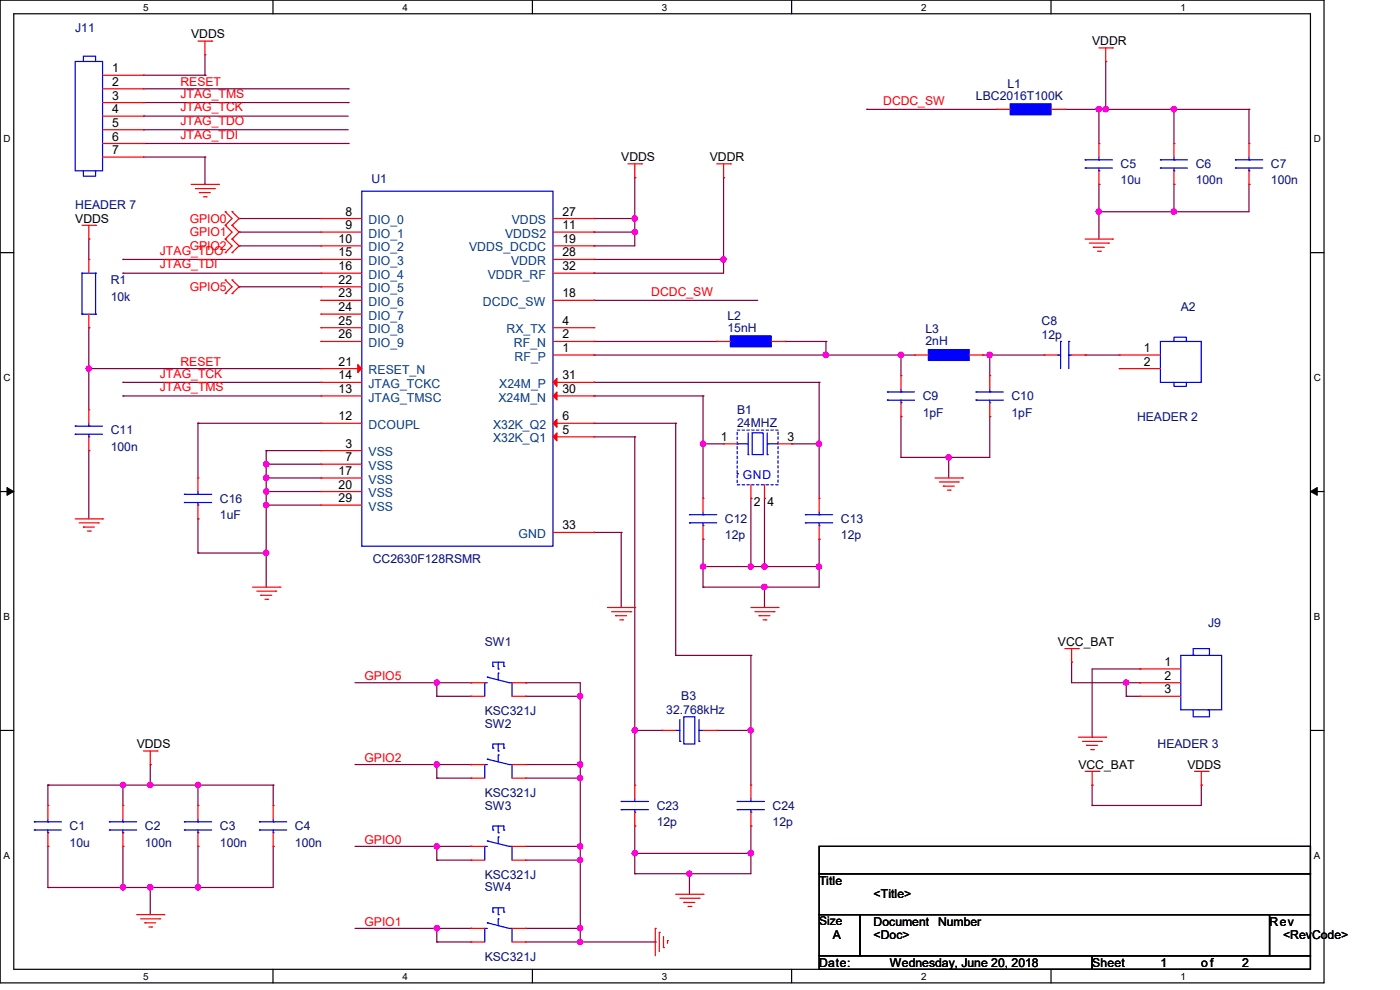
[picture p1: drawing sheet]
<svg xmlns="http://www.w3.org/2000/svg" width="297mm" height="210mm" viewBox="0 0 297 210" stroke-linecap="round" stroke-linejoin="round" font-family="sans-serif">
<path d="M0 0h280.9v208.5h-280.9zM2.9 2.9h275.1v202.7h-275.1z" fill="none" stroke="#000" stroke-width=".25"/>
<g fill="#fff">
<path d="M30.4 .3h1.1v2.4h-1.1z"/>
<path d="M30.4 205.9h1.1v2.3h-1.1z"/>
</g>
<path d="M57.9 0v2.9M57.9 205.6v2.9" fill="none" stroke="#000" stroke-width=".25"/>
<g fill="#fff">
<path d="M85.4 .3h1.1v2.4h-1.1z"/>
<path d="M85.4 205.9h1.1v2.3h-1.1z"/>
</g>
<path d="M112.9 0v2.9M112.9 205.6v2.9" fill="none" stroke="#000" stroke-width=".25"/>
<g fill="#fff">
<path d="M140.4 .3h1.2v2.4h-1.2z"/>
<path d="M140.4 205.9h1.2v2.3h-1.2z"/>
</g>
<path d="M167.9 0v2.9M167.9 205.6v2.9" fill="none" stroke="#000" stroke-width=".25"/>
<g fill="#fff">
<path d="M195.4 .3h1.2v2.4h-1.2z"/>
<path d="M195.4 205.9h1.2v2.3h-1.2z"/>
</g>
<path d="M223 0v2.9M223 205.6v2.9" fill="none" stroke="#000" stroke-width=".25"/>
<g fill="#fff">
<path d="M250.4 .3h1.2v2.4h-1.2z"/>
<path d="M250.4 205.9h1.2v2.3h-1.2z"/>
<path d="M.8 28.2h1.4v2.4h-1.4z"/>
<path d="M278.7 28.2h1.5v2.4h-1.5z"/>
<path d="M.8 78.9h1.4v2.3h-1.4z"/>
<path d="M278.7 78.9h1.5v2.3h-1.5z"/>
</g>
<path d="M0 53.6h2.9M278 53.6h2.9" fill="none" stroke="#000" stroke-width=".25"/>
<g fill="#fff">
<path d="M.8 129.6h1.3v2.3h-1.3z"/>
<path d="M278.7 129.6h1.4v2.3h-1.4z"/>
</g>
<path d="M0 104.3h2.9M278 104.3h2.9" fill="none" stroke="#000" stroke-width=".25"/>
<path d="M1.5 103.4l1.4 .9-1.4 .8zM278 104.3l1.4-.9v1.7z" fill="#000" stroke="#000" stroke-width=".21"/>
<g fill="#fff">
<path d="M.8 180.3h1.3v2.3h-1.3z"/>
<path d="M278.7 180.3h1.4v2.3h-1.4z"/>
</g>
<path d="M0 154.9h2.9M278 154.9h2.9M173.8 179.5h104.2v5.8h-104.2zM173.8 185.3h104.2v8.7h-104.2zM173.8 194h8.7v8.7h-8.7zM182.5 194h86.8v8.7h-86.8zM269.3 194h8.7v8.7h-8.7zM173.8 202.7h57.9v2.9h-57.9zM231.7 202.7h46.3v2.9h-46.3z" fill="none" stroke="#000" stroke-width=".25"/>
<g fill="none" stroke="#800040" stroke-width=".25">
<path d="M30.4 18.8h43.5M30.4 16h13.1M43.5 16h.1M43.5 11.6v4.4M73.9 18.8h.1M234.6 13h.1M234.6 13v10.2M30.4 24.6h.1M30.4 27.5h.1M30.4 21.8h43.5M30.4 24.6h43.5M30.4 30.4h43.5"/>
<path d="M30.4 27.5h43.5M30.4 33.3h13.1M43.5 33.3h.1M43.5 39.1h.1M43.5 33.3v5.8M73.9 21.8h.1M73.9 30.4h.1M134.7 37.7h.1M134.7 37.7v14.5h-8.7M153.5 37.7h.1M153.5 37.7v20.3h-27.5M183.9 23.2h.1"/>
<path d="M183.9 23.2h27.5M225.9 23.2h39.1M233.1 23.2h.1M233.1 39.1h.1M233.1 23.2v7.2M233.1 39.1v11.6M234.6 23.2h.1M249 23.2h.1M249 39.1h.1M249 23.2v7.2M249 39.1v5.8M265 23.2h.1"/>
<path d="M265 39.1h.1M265 39.1v5.8h-31.9M265 23.2v7.2M18.8 50.7h.1M18.8 50.7v4.3M26.1 55h.1M26.1 58h.1M26.1 55h42M26.1 58h42M50.7 46.4h.1M50.7 49.2h.1M50.7 52.2h.1"/>
<path d="M50.7 52.2h17.4M50.7 46.4h17.4M50.7 49.2h17.4M126 55h.1M126 58h.1M126 52.2h.1M126 46.4h.1M126 49.2h.1M126 55h27.5M126 46.4h8.7M126 49.2h8.7M134.7 46.4h.1"/>
<path d="M134.7 49.2h.1M153.5 55h.1M233.1 44.9h.1M249 44.9h.1M18.8 78.2h.1M18.8 69.5h.1M18.8 78.2h49.3M18.8 69.5v17.4M50.7 60.8h.1M50.7 60.8h17.4M126 63.7h.1M126 75.3h.1"/>
<path d="M126 72.4h.1M126 63.7h34.7M126 75.3h68M126 72.4h26.1M166.5 72.4h.1M166.5 72.4h8.7M175.2 72.4h.1M175.2 75.3h.1M175.2 72.4v2.9M191.1 75.3h.1M191.1 75.3v4.4M208.5 75.3h.1"/>
<path d="M208.5 75.3h13M210 75.3h.1M210 75.3v4.4M230.2 75.3h.1M230.2 75.3h7.2M18.8 95.6h.1M18.8 95.6v14.5M26.1 81.1h.1M26.1 84h.1M26.1 84h42M26.1 81.1h42M42 89.8h.1"/>
<path d="M42 89.8v11.6M42 89.8h26.1M56.5 95.6h.1M56.5 98.5h.1M56.5 95.6v28.9M56.5 95.6h11.6M56.5 98.5h11.6M126 84h.1M126 81.1h.1M126 84h23.1M126 81.1h47.8M126 89.8h17.3"/>
<path d="M126 92.7h8.7M134.7 92.7h.1M134.7 92.7v73.8M143.3 89.8h.1M143.3 89.8v49.2M149.1 84h.1M149.1 94.1h.1M149.1 84v21.7M149.1 94.1h4.4M168 94.1h.1M168 94.1h5.8M173.8 81.1h.1"/>
<path d="M173.8 94.1h.1M173.8 81.1v24.6M191.1 97h.1M191.1 88.3h.1M191.1 88.3v8.7M201.3 97h.1M201.3 97v4.4M210 88.3h.1M210 88.3v8.7h-18.9M42 110.1h.1M42 117.3h.1M42 110.1v7.2"/>
<path d="M42 117.3h14.5M56.5 101.4h.1M56.5 104.3h.1M56.5 107.1h.1M56.5 117.3h.1M56.5 101.4h11.6M56.5 104.3h11.6M56.5 107.1h11.6M126 112.9h.1M126 112.9h5.8M131.8 112.9h.1M131.8 112.9v16"/>
<path d="M149.1 114.4h.1M149.1 114.4v10.1M159.3 105.7h.1M159.3 105.7v14.5M162.2 105.7h.1M162.2 105.7v14.5M173.8 114.4h.1M173.8 114.4v10.1h-24.7M143.3 139h.1M143.3 139h16M149.1 124.5h.1M149.1 120.2h.1"/>
<path d="M149.1 120.2h24.7M159.3 120.2h.1M159.3 139h.1M159.3 139v27.5M162.2 124.5h.1M162.2 120.2h.1M162.2 124.5v4.4M173.8 120.2h.1M75.3 144.8h24.6M92.7 144.8h.1M92.7 147.7h.1M92.7 147.7h7.2"/>
<path d="M92.7 144.8v2.9M99.9 144.8h.1M111.5 144.8h.1M111.5 144.8h11.6v55M111.5 147.7h11.6M123.1 147.7h.1M134.7 154.9h.1M134.7 154.9h5.8M140.5 154.9h.1M152.1 154.9h7.2M159.3 154.9h.1M227.3 140.5h.1"/>
<path d="M227.3 140.5v4.3h14.5M231.7 156.4h.1M238.9 144.8h.1M238.9 147.7h.1M238.9 147.7h2.9M238.9 144.8v2.9M241.8 144.8h.1M241.8 141.9h.1M241.8 141.9h-10.1v14.5M10.2 166.5h.1M10.2 179.5h.1M10.2 166.5v4.4"/>
<path d="M10.2 179.5v8.8M10.2 166.5h47.8M26.1 166.5h.1M26.1 179.5h.1M26.1 166.5v4.4M26.1 179.5v8.8M31.9 166.5h.1M31.9 162.2h.1M31.9 162.2v4.3M42 166.5h.1M42 179.5h.1M42 166.5v4.4"/>
<path d="M42 179.5v8.8M58 166.5h.1M58 179.5h.1M58 166.5v4.4M58 179.5v8.8h-47.8M75.3 162.2h24.6M75.3 179.5h24.6M92.7 162.2h.1M92.7 165.1h.1M92.7 179.5h.1M92.7 165.1h7.2M92.7 162.2v2.9"/>
<path d="M92.7 179.5v3M99.9 162.2h.1M99.9 179.5h.1M111.5 162.2h11.6M111.5 165.1h11.6M111.5 179.5h11.6M123.1 162.2h.1M123.1 165.1h.1M123.1 179.5h.1M134.7 175.2h.1M134.7 175.2v10.1M159.3 175.2h.1"/>
<path d="M159.3 175.2v10.1h-24.6M231.7 166.5h.1M231.7 170.9h.1M231.7 166.5v4.4M254.8 166.5h.1M254.8 166.5v4.4h-23.1M10.2 188.3h.1M26.1 188.3h.1M31.9 188.3h.1M31.9 188.3v5.7M42 188.3h.1M75.3 196.9h24.6"/>
<path d="M92.7 182.5h.1M92.7 196.9h.1M92.7 199.8h.1M92.7 199.8h7.2M92.7 182.5h7.2M92.7 196.9v2.9M99.9 196.9h.1M111.5 199.8h27.5M111.5 182.5h11.6M111.5 196.9h11.6M123.1 199.8h.1M123.1 182.5h.1"/>
<path d="M123.1 196.9h.1M134.7 185.3h.1M134.7 181h.1M134.7 181h24.6M139 199.8h.1M146.3 185.3h.1M146.3 185.3v4.4M159.3 181h.1"/>
</g>
<g fill="#f0f" stroke="#f0f" stroke-width=".25">
<circle cx="149.1" cy="94.1" r=".55"/>
<circle cx="173.7" cy="94.1" r=".55"/>
<circle cx="162.2" cy="124.5" r=".56"/>
<circle cx="173.7" cy="120.2" r=".55"/>
<circle cx="159.3" cy="120.2" r=".55"/>
<circle cx="149.1" cy="120.2" r=".55"/>
<circle cx="162.2" cy="120.2" r=".56"/>
<circle cx="56.5" cy="101.3" r=".55"/>
<circle cx="56.5" cy="98.5" r=".55"/>
<circle cx="56.5" cy="107.1" r=".55"/>
<circle cx="56.5" cy="104.2" r=".56"/>
<circle cx="18.8" cy="78.2" r=".55"/>
<circle cx="209.9" cy="75.3" r=".56"/>
<circle cx="175.2" cy="75.3" r=".56"/>
<circle cx="201.2" cy="97" r=".56"/>
<circle cx="191.1" cy="75.3" r=".57"/>
<circle cx="233.1" cy="23.2" r=".55"/>
<circle cx="234.6" cy="23.2" r=".56"/>
<circle cx="249" cy="23.2" r=".56"/>
<circle cx="249" cy="44.9" r=".56"/>
<circle cx="233.1" cy="44.9" r=".55"/>
<circle cx="153.5" cy="55" r=".55"/>
<circle cx="134.7" cy="46.3" r=".56"/>
<circle cx="134.7" cy="49.2" r=".55"/>
<circle cx="26.1" cy="166.5" r=".55"/>
<circle cx="42" cy="166.5" r=".55"/>
<circle cx="31.9" cy="166.5" r=".56"/>
<circle cx="26.1" cy="188.2" r=".55"/>
<circle cx="42" cy="188.2" r=".55"/>
<circle cx="31.9" cy="188.2" r=".56"/>
<circle cx="56.5" cy="117.3" r=".55"/>
<circle cx="123.1" cy="147.7" r=".56"/>
<circle cx="123.1" cy="162.2" r=".56"/>
<circle cx="123.1" cy="165.1" r=".55"/>
<circle cx="123.1" cy="179.5" r=".55"/>
<circle cx="123.1" cy="182.4" r=".55"/>
<circle cx="123.1" cy="196.9" r=".55"/>
<circle cx="123.1" cy="199.8" r=".55"/>
<circle cx="92.7" cy="144.8" r=".55"/>
<circle cx="92.7" cy="162.2" r=".56"/>
<circle cx="92.7" cy="179.5" r=".55"/>
<circle cx="92.7" cy="196.9" r=".55"/>
<circle cx="238.9" cy="144.8" r=".55"/>
<circle cx="134.7" cy="154.9" r=".56"/>
<circle cx="159.2" cy="154.9" r=".56"/>
<circle cx="146.2" cy="185.3" r=".55"/>
<circle cx="134.7" cy="181" r=".55"/>
<circle cx="159.3" cy="181" r=".55"/>
</g>
<g fill="none" stroke="#f00" stroke-width=".25">
<path d="M21.8 16h8.6M21.8 18.8h8.6M30.4 16h.1M30.4 18.8h.1M42 8.7h2.9M43.5 11.6h.1M43.5 8.7v2.9M44.9 8.7h.1M233.1 10.2h2.9M234.6 13h.1M234.6 10.2v2.8M236 10.2h.1"/>
<path d="M21.8 21.8h8.6M21.8 24.6h8.6M21.8 27.5h8.6M21.8 30.4h8.6M21.8 33.3h8.6M30.4 21.8h.1M30.4 24.6h.1M30.4 27.5h.1M30.4 30.4h.1M30.4 33.3h.1M40.6 39.1h5.8M46.4 39.1h.1"/>
<path d="M133.2 34.8h2.9M134.7 37.7h.1M134.7 34.8v2.9M136.1 34.8h.1M152.1 34.8h2.8M153.5 37.7h.1M153.5 34.8v2.9M154.9 34.8h.1M211.4 23.2h.1M211.4 23.2h2.9M223 23.2h2.9M225.9 23.2h.1"/>
<path d="M233.1 39.1h.1M233.1 30.4h.1M233.1 30.4v2.9M233.1 36.2v2.9M249 39.1h.1M249 30.4h.1M249 30.4v2.9M249 36.2v2.9M265 39.1h.1M265 30.4h.1M265 30.4v2.9M265 36.2v2.9"/>
<path d="M17.4 47.8h2.9M18.8 50.7h.1M18.8 55h.1M18.8 47.8v2.9M18.8 55v3M20.3 47.8h.1M41.4 40h4.1M42.3 40.9h.1M42.3 40.9h2.3M43.2 41.7h.5M43.7 41.7h.1M45.5 40h.1"/>
<path d="M47.8 47.8h.1M47.8 44.9h.1M47.8 50.7h.1M47.8 53.6h.1M47.8 59.4h.1M47.8 44.9l1.4 1.5-1.4 1.4M47.8 47.8l1.4 1.4-1.4 1.5M47.8 50.7l1.4 1.5-1.4 1.4M47.8 59.4l1.4 1.4-1.4 1.5M49.2 44.9h.1M49.2 47.8h.1M49.2 50.7h.1"/>
<path d="M49.2 53.6h.1M49.2 59.4h.1M49.2 44.9l1.5 1.5-1.5 1.4M49.2 47.8l1.5 1.4-1.5 1.5M49.2 50.7l1.5 1.5-1.5 1.4M49.2 59.4l1.5 1.4-1.5 1.5M68.1 46.4h.1M68.1 49.2h.1M68.1 52.2h.1M68.1 55h.1M68.1 58h.1M68.1 46.4h8.7"/>
<path d="M68.1 49.2h8.7M68.1 52.2h8.7M68.1 55h8.7M68.1 58h8.7M117.3 46.4h8.7M117.3 49.2h8.7M117.3 52.2h8.7M117.3 55h8.7M117.3 58h8.7M126 49.2h.1M126 52.2h.1M126 46.4h.1"/>
<path d="M126 55h.1M126 58h.1M230.2 50.7h5.8M231.1 51.6h4.1M231.9 52.5h.1M231.9 52.5h2.4M232.8 53.3h.6M233.4 53.3h.1M235.2 51.6h.1M236 50.7h.1M18.8 69.5h.1M18.8 66.6v2.9"/>
<path d="M47.8 62.3h.1M49.2 62.3h.1M68.1 78.2h.1M68.1 60.8h.1M68.1 63.7h.1M68.1 66.6h.1M68.1 69.5h.1M68.1 72.4h.1M68.1 78.2h8.7M68.1 72.4h8.7M68.1 69.5h8.7M68.1 63.7h8.7"/>
<path d="M68.1 60.8h8.7M68.1 66.6h8.7M117.3 75.3h8.7M117.3 72.4h8.7M117.3 69.5h8.7M117.3 63.7h8.7M126 75.3h.1M126 72.4h.1M126 69.5h.1M126 63.7h.1M152.1 72.4h.1M152.1 72.4h2.8"/>
<path d="M163.6 72.4h2.9M166.5 72.4h.1M191.1 79.7h.1M191.1 79.7v2.8M194 75.3h.1M194 75.3h2.9M205.6 75.3h2.9M208.5 75.3h.1M210 79.7h.1M210 79.7v2.8M221.5 75.3h.1M221.5 75.3h3"/>
<path d="M227.3 75.3h2.9M230.2 75.3h.1M237.4 75.3h.1M237.4 78.2h.1M237.4 75.3h8.8M237.4 78.2h8.8M18.8 95.6h.1M18.8 86.9h.1M18.8 86.9v2.9M18.8 92.7v2.9M68.1 95.6h.1M68.1 98.5h.1"/>
<path d="M68.1 89.8h.1M68.1 84h.1M68.1 81.1h.1M68.1 95.6h8.7M68.1 89.8h8.7M68.1 98.5h8.7M68.1 84h8.7M68.1 81.1h8.7M117.3 92.7h8.7M117.3 89.8h8.7M117.3 84h8.7M117.3 81.1h8.7"/>
<path d="M126 92.7h.1M126 89.8h.1M126 84h.1M126 81.1h.1M153.5 94.1h.1M153.5 94.1h2.9M165.1 94.1h2.9M168 94.1h.1M191.1 88.3h.1M191.1 85.4v2.9M210 88.3h.1M210 85.4v2.9"/>
<path d="M16 110.1h5.8M16.8 110.9h4.1M17.7 111.8h.1M17.7 111.8h2.3M18.5 112.6h.6M19.1 112.6h.1M20.9 110.9h.1M21.8 110.1h.1M42 110.1h.1M42 101.4h.1M42 101.4v2.9M42 107.1v3"/>
<path d="M68.1 101.4h.1M68.1 104.3h.1M68.1 107.1h.1M68.1 101.4h8.7M68.1 104.3h8.7M68.1 107.1h8.7M117.3 112.9h8.7M126 112.9h.1M149.1 114.4h.1M149.1 105.7h.1M149.1 105.7v2.9M149.1 111.5v2.9"/>
<path d="M159.3 105.7h.1M159.3 102.8v2.9M162.2 105.7h.1M162.2 102.8v2.9M173.8 114.4h.1M173.8 105.7h.1M173.8 105.7v2.9M173.8 111.5v2.9M198.4 101.4h5.8M199.3 102.2h4M200.1 103.1h.1M200.1 103.1h2.3"/>
<path d="M201 104h.5M201.5 104h.1M203.3 102.2h.1M204.2 101.4h.1M53.6 124.5h5.8M54.5 125.4h4M55.3 126.3h.1M55.3 126.3h2.4M56.2 127.1h.6M56.8 127.1h.1M58.5 125.4h.1M59.4 124.5h.1"/>
<path d="M128.9 128.9h5.8M129.8 129.8h4M130.6 130.6h.1M130.6 130.6h2.3M131.5 131.5h.6M132.1 131.5h.1M133.8 129.8h.1M134.7 128.9h.1M159.3 128.9h5.8M160.1 129.8h4.1M161 130.6h.1M161 130.6h2.3"/>
<path d="M161.9 131.5h.6M162.5 131.5h.1M164.2 129.8h.1M165.1 128.9h.1M225.9 137.6h2.9M227.3 137.6v2.9M228.8 137.6h.1M30.4 159.3h2.9M31.9 159.3v2.9M33.3 159.3h.1M99.9 147.7h.1M99.9 144.8h.1"/>
<path d="M99.9 144.8h2.9M99.9 147.7h2.9M108.6 144.8h2.9M108.6 147.7h2.9M111.5 147.7h.1M111.5 144.8h.1M140.5 154.9h.1M140.5 154.9h2.8M149.1 154.9h3M152.1 154.9h.1M227.3 140.5h.1M228.8 156.4h5.8"/>
<path d="M229.7 157.3h4M230.5 158.1h.1M230.5 158.1h2.3M231.4 159h.5M231.9 159h.1M233.7 157.3h.1M234.6 156.4h.1M241.8 141.9h.1M241.8 144.8h.1M241.8 147.7h.1M241.8 141.9h8.7M241.8 144.8h8.7"/>
<path d="M241.8 147.7h8.7M10.2 179.5h.1M10.2 170.9h.1M10.2 170.9v2.9M10.2 176.7v2.8M26.1 179.5h.1M26.1 170.9h.1M26.1 170.9v2.9M26.1 176.7v2.8M31.9 162.2h.1M42 179.5h.1M42 170.9h.1"/>
<path d="M42 170.9v2.9M42 176.7v2.8M58 179.5h.1M58 170.9h.1M58 170.9v2.9M58 176.7v2.8M99.9 179.5h.1M99.9 165.1h.1M99.9 162.2h.1M99.9 179.5h2.9M99.9 165.1h2.9M99.9 162.2h2.9"/>
<path d="M108.6 179.5h2.9M108.6 165.1h2.9M108.6 162.2h2.9M111.5 179.5h.1M111.5 165.1h.1M111.5 162.2h.1M134.7 175.2h.1M134.7 166.5h.1M134.7 166.5v2.9M134.7 172.3v2.9M159.3 175.2h.1M159.3 166.5h.1"/>
<path d="M159.3 166.5v2.9M159.3 172.3v2.9M230.2 163.6h2.9M231.7 166.5h.1M231.7 163.6v2.9M233.1 163.6h.1M253.4 163.6h2.9M254.8 166.5h.1M254.8 163.6v2.9M256.3 163.6h.1M29 194h5.8M29.8 194.9h4.1"/>
<path d="M30.7 195.7h.1M30.7 195.7h2.3M31.6 196.6h.6M32.2 196.6h.1M33.9 194.9h.1M34.8 194h.1M99.9 182.5h.1M99.9 199.8h.1M99.9 196.9h.1M99.9 182.5h2.9M99.9 199.8h2.9M99.9 196.9h2.9"/>
<path d="M108.6 182.5h2.9M108.6 199.8h2.9M108.6 196.9h2.9M111.5 182.5h.1M111.5 199.8h.1M111.5 196.9h.1M139 196.9h.1M139 196.9v5.8M139.9 197.8h.1M139.9 197.8v4M140.8 198.7v2.3M141.6 199.5h.1"/>
<path d="M141.6 199.5v.6M143.3 189.7h5.8M144.2 190.5h4.1M145.1 191.4h.1M145.1 191.4h2.3M146 192.3h.6M146.6 192.3h.1M148.3 190.5h.1M149.1 189.7h.1M140.8 201h.1"/>
</g>
<g fill="none" stroke="#00f" stroke-width=".25">
<path d="M16 13h5.8v23.2h-5.8zM17.7 13v-1.1h2.6v1.1M17.7 36.2v1.2h2.6v-1.2M230.2 35.6h.1M230.2 33.9h.1M230.2 35.6h5.8M230.2 33.9h5.8M233.1 33.9h.1M233.1 36.2h.1M233.1 33.3v.6M233.1 35.6v.6M246.2 35.6h.1"/>
<path d="M246.2 33.9h.1M246.2 35.6h5.7M246.2 33.9h5.7M249 33.9h.1M249 36.2h.1M249 33.3v.6M249 35.6v.6M262.1 35.6h.1M262.1 33.9h.1M262.1 35.6h5.8M262.1 33.9h5.8M265 33.9h.1"/>
<path d="M265 36.2h.1M265 33.3v.6M265 35.6v.6M17.4 58h.1M17.4 58h2.9M17.4 58v8.6M20.3 58h.1M20.3 58v8.6M76.8 40.6h40.5v75.3h-40.5zM17.4 66.6h.1M17.4 66.6h2.9M20.3 66.6h.1"/>
<path d="M224.5 75.3h.1M224.5 75.3h.5M225 72.4h.1M225 72.4v5.8M226.7 72.4h.1M226.7 75.3h.1M226.7 72.4v5.8M226.7 75.3h.6M246.2 72.4h8.6v8.7h-8.6zM249 72.4v-.9h2.7v.9M16 92.1h.1M16 90.4h.1"/>
<path d="M16 92.1h5.8M16 90.4h5.8M18.8 90.4h.1M18.8 92.7h.1M18.8 89.8v.6M18.8 92.1v.6M156.4 94.1h.1M156.4 94.1h2.3M158.7 96.4h.1M158.7 91.8v4.6M159.6 91.8h2.3v4.6h-2.3zM162.8 96.4h.1"/>
<path d="M162.8 94.1h.1M162.8 91.8v4.6M162.8 94.1h2.3M188.3 84.9h.1M188.3 83.1h.1M188.3 84.9h5.7M188.3 83.1h5.7M191.1 83.1h.1M191.1 85.4h.1M191.1 82.5v.6M191.1 84.9v.5M207.1 84.9h.1"/>
<path d="M207.1 83.1h.1M207.1 84.9h5.8M207.1 83.1h5.8M210 83.1h.1M210 85.4h.1M210 82.5v.6M210 84.9v.5M249 81.1v.9h2.7v-.9M39.1 106.6h.1M39.1 104.9h.1M39.1 106.6h5.8M39.1 104.9h5.8"/>
<path d="M42 104.9h.1M42 107.1h.1M42 104.3v.6M42 106.6v.5M146.3 110.9h.1M146.3 109.2h.1M146.3 110.9h5.8M146.3 109.2h5.8M149.1 109.2h.1M149.1 111.5h.1M149.1 108.6v.6M149.1 110.9v.6"/>
<path d="M156.4 100.5h.1M170.9 110.9h.1M170.9 109.2h.1M170.9 110.9h5.8M170.9 109.2h5.8M173.8 109.2h.1M173.8 111.5h.1M173.8 108.6v.6M173.8 110.9v.6M250.5 139h8.7v11.6h-8.7zM253.4 139h-.3v-1.4h3.5v1.4M103.4 143.6l4.6 1.2h.6v2.9"/>
<path d="M103.4 144.8h-.6v2.9M103.4 143.6h.1M104.6 141.4v-.9h2.3v.9M104.6 141.4h.1M104.6 158.7v-.9h2.3v.9M104.6 158.7h.1M105.7 142.8h.1M105.7 141.9h.1M105.7 159.3h.1M105.7 140.5v1.4M105.7 142.8v1.4M105.7 157.8v1.5"/>
<path d="M106.9 141.4h.1M106.9 158.7h.1M143.3 154.9h.1M143.3 154.9h.9M144.2 157.3h.1M144.2 152.6v4.7M145.1 152.1h2.3v5.7h-2.3zM148.3 157.3h.1M148.3 154.9h.1M148.3 152.6v4.7M148.3 154.9h.8M253.1 150.6v1.5h3.5v-1.5h-.3"/>
<path d="M7.3 176.1h.1M7.3 174.3h.1M7.3 176.1h5.7M7.3 174.3h5.7M10.2 174.3h.1M10.2 176.7h.1M10.2 173.8v.5M10.2 176.1v.6M23.2 176.1h.1M23.2 174.3h.1M23.2 176.1h5.8M23.2 174.3h5.8"/>
<path d="M26.1 174.3h.1M26.1 176.7h.1M26.1 173.8v.5M26.1 176.1v.6M39.1 176.1h.1M39.1 174.3h.1M39.1 176.1h5.8M39.1 174.3h5.8M42 174.3h.1M42 176.7h.1M42 173.8v.5M42 176.1v.6"/>
<path d="M55 176.1h.1M55 174.3h.1M55 176.1h5.8M55 174.3h5.8M58 174.3h.1M58 176.7h.1M58 173.8v.5M58 176.1v.6M103.4 178.4l4.6 1.1h.6v3M103.4 179.5h-.6v3M103.4 178.4h.1M103.4 161l4.6 1.2h.6v2.9"/>
<path d="M103.4 162.2h-.6v2.9M103.4 161h.1M104.6 176.1v-.9h2.3v.9M104.6 176.1h.1M105.7 177.5h.1M105.7 176.7h.1M105.7 160.1h.1M105.7 160.1v1.5M105.7 175.2v1.5M105.7 177.5v1.5M106.9 176.1h.1M131.8 171.7h.1"/>
<path d="M131.8 170h.1M131.8 171.7h5.8M131.8 170h5.8M134.7 170h.1M134.7 172.3h.1M134.7 169.4v.6M134.7 171.7v.6M156.4 171.7h.1M156.4 170h.1M156.4 171.7h5.8M156.4 170h5.8M159.3 170h.1"/>
<path d="M159.3 172.3h.1M159.3 169.4v.6M159.3 171.7v.6M103.4 195.7l4.6 1.2h.6v2.9M103.4 196.9h-.6v2.9M103.4 195.7h.1M104.6 193.5v-.9h2.3v.9M104.6 193.5h.1M105.7 194.9h.1M105.7 194h.1M105.7 192.6v1.4M105.7 194.9v1.4"/>
<path d="M106.9 193.5h.1"/>
</g>
<path d="M156.4 91.2h8.7v11.6h-8.7z" fill="none" stroke="#00f" stroke-width=".25" stroke-dasharray=".5 .5"/>
<g fill="#00f" stroke="#00f" stroke-width=".25">
<path d="M196.9 74.2h8.7v2.3h-8.7z" fill-rule="evenodd"/>
<path d="M154.9 71.2h8.7v2.4h-8.7z" fill-rule="evenodd"/>
<path d="M214.3 22h8.7v2.3h-8.7z" fill-rule="evenodd"/>
</g>
<g fill="#f00" stroke="#f00" stroke-width=".25">
<path d="M117.3 92.7l.9-.9v1.7z"/>
<path d="M117.3 89.8l.9-.9v1.7z"/>
<path d="M75.9 77.3l.9 .9-.9 .8z"/>
<path d="M117.3 84l.9-.9v1.7z"/>
<path d="M117.3 81.1l.9-.8v1.7z"/>
</g>
<g font-size="2.6" fill="#000080">
<text x="16" y="6.7">J11</text>
<text x="207" y="21.2">LBC2016T100K</text>
<text x="213.7" y="18.6">L1</text>
<text x="237.7" y="35.6">C5</text>
<text x="253.7" y="35.6">C6</text>
<text x="269.6" y="35.6">C7</text>
<text x="78.8" y="38.8">U1</text>
<text x="237.7" y="39.1">10u</text>
<text x="253.7" y="39.1">100n</text>
<text x="269.6" y="39.1">100n</text>
<text x="16" y="44.3">HEADER 7</text>
<text x="23.5" y="60.3">R1</text>
<text x="23.5" y="63.8">10k</text>
<text x="154.3" y="67.8">L2</text>
<text x="154.3" y="70.4">15nH</text>
<text x="196.3" y="70.7">L3</text>
<text x="221" y="69">C8</text>
<text x="221" y="71.8">12p</text>
<text x="250.5" y="66">A2</text>
<text x="196.3" y="73.3">2nH</text>
<text x="156.4" y="87.8">B1</text>
<text x="195.7" y="84.9">C9</text>
<text x="195.7" y="88.3">1pF</text>
<text x="214.6" y="84.9">C10</text>
<text x="214.6" y="88.3">1pF</text>
<text x="241.2" y="89.2">HEADER 2</text>
<text x="23.5" y="92.1">C11</text>
<text x="23.5" y="95.6">100n</text>
<text x="156.4" y="90.7">24MHZ</text>
<text x="46.7" y="106.6">C16</text>
<text x="46.7" y="110.1">1uF</text>
<text x="153.8" y="111">C12</text>
<text x="178.4" y="111">C13</text>
<text x="79.1" y="119.3">CC2630F128RSMR</text>
<text x="153.8" y="114.4">12p</text>
<text x="178.4" y="114.4">12p</text>
<text x="102.8" y="137">SW1</text>
<text x="256.3" y="132.9">J9</text>
<text x="144.5" y="148.6">B3</text>
<text x="102.8" y="151.8">KSC321J</text>
<text x="102.8" y="154.4">SW2</text>
<text x="141.3" y="151.5">32.768kHz</text>
<text x="245.6" y="158.7">HEADER 3</text>
<text x="102.8" y="171.7">SW3</text>
<text x="102.8" y="169.1">KSC321J</text>
<text x="139.3" y="171.7">C23</text>
<text x="163.9" y="171.7">C24</text>
<text x="14.8" y="176.1">C1</text>
<text x="14.8" y="179.6">10u</text>
<text x="30.7" y="176.1">C2</text>
<text x="30.7" y="179.6">100n</text>
<text x="46.7" y="176.1">C3</text>
<text x="46.7" y="179.6">100n</text>
<text x="62.6" y="176.1">C4</text>
<text x="62.6" y="179.6">100n</text>
<text x="139.3" y="175.2">12p</text>
<text x="163.9" y="175.2">12p</text>
<text x="102.8" y="186.5">KSC321J</text>
<text x="102.8" y="189.1">SW4</text>
<text x="102.8" y="203.9">KSC321J</text>
</g>
<g font-size="2.6">
<text x="40.6" y="8.1">VDDS</text>
<text x="231.7" y="9.6">VDDR</text>
<text x="23.8" y="15.3">1</text>
<text x="23.8" y="18.2">2</text>
<text x="23.8" y="21.1">3</text>
<text x="23.8" y="24">4</text>
<text x="23.8" y="26.9">5</text>
<text x="23.8" y="29.8">6</text>
<text x="23.8" y="32.7">7</text>
<text x="131.8" y="34.2">VDDS</text>
<text x="150.6" y="34.2">VDDR</text>
<text x="16" y="47.2">VDDS</text>
<text x="73.3" y="45.7">8</text>
<text x="119.3" y="45.7">27</text>
<text x="71.8" y="51.5">10</text>
<text x="73.3" y="48.6">9</text>
<text x="119.3" y="48.6">11</text>
<text x="119.3" y="51.5">19</text>
<text x="71.8" y="54.4">15</text>
<text x="71.8" y="57.3">16</text>
<text x="119.3" y="54.4">28</text>
<text x="119.3" y="57.3">32</text>
<text x="71.8" y="60.2">22</text>
<text x="71.8" y="63.1">23</text>
<text x="71.8" y="66">24</text>
<text x="119.3" y="63.1">18</text>
<text x="71.8" y="68.9">25</text>
<text x="71.8" y="71.8">26</text>
<text x="119.3" y="71.8">2</text>
<text x="119.3" y="68.9">4</text>
<text x="71.8" y="77.6">21</text>
<text x="119.3" y="74.7">1</text>
<text x="242.7" y="74.7">1</text>
<text x="242.7" y="77.6">2</text>
<text x="71.8" y="83.4">13</text>
<text x="71.8" y="80.5">14</text>
<text x="119.3" y="83.4">30</text>
<text x="119.3" y="80.5">31</text>
<text x="71.8" y="89.2">12</text>
<text x="119.3" y="89.2">6</text>
<text x="73.3" y="95">3</text>
<text x="119.3" y="92">5</text>
<text x="152.9" y="93.5">1</text>
<text x="167.1" y="93.5">3</text>
<text x="71.8" y="100.8">17</text>
<text x="73.3" y="97.8">7</text>
<text x="71.8" y="103.6">20</text>
<text x="71.8" y="106.5">29</text>
<text x="159.9" y="107.2">2</text>
<text x="162.8" y="107.2">4</text>
<text x="119.3" y="112.3">33</text>
<text x="224.4" y="137">VCC_BAT</text>
<text x="247" y="141.3">1</text>
<text x="247" y="144.2">2</text>
<text x="247" y="147.1">3</text>
<text x="29" y="158.7">VDDS</text>
<text x="228.8" y="163.1">VCC_BAT</text>
<text x="251.9" y="163.1">VDDS</text>
<text x="173.8" y="187.7">Title</text>
<text x="185.3" y="190.6">&lt;Title&gt;</text>
<text x="185.3" y="196.3">Document</text>
<text x="199" y="196.3">Number</text>
<text x="269.3" y="196.3">Rev</text>
<text x="176.7" y="199.3">A</text>
<text x="185.3" y="199.3">&lt;Doc&gt;</text>
<text x="272.2" y="199.3">&lt;RevCode&gt;</text>
<text x="173.8" y="205.1">Date:</text>
<text x="188.8" y="205.1">Wednesday, June 20, 2018</text>
<text x="231.7" y="205.1">Sheet</text>
<text x="246.2" y="205.1">1</text>
<text x="254.8" y="205.1">of</text>
<text x="263.5" y="205.1">2</text>
</g>
<g font-size="2.6" fill="#f00">
<text x="38.3" y="20.7">JTAG_TMS</text>
<text x="38.3" y="23.6">JTAG_TCK</text>
<text x="38.3" y="18.2">RESET</text>
<text x="187.4" y="22.2">DCDC_SW</text>
<text x="38.3" y="29.4">JTAG_TDI</text>
<text x="38.3" y="26.5">JTAG_TDO</text>
<text x="40.3" y="47.2">GPIO0</text>
<text x="40.3" y="50.1">GPIO1</text>
<text x="40.3" y="53">GPIO2</text>
<text x="33.9" y="54">JTAG_TDO</text>
<text x="33.9" y="56.9">JTAG_TDI</text>
<text x="40.3" y="61.7">GPIO5</text>
<text x="138.2" y="62.7">DCDC_SW</text>
<text x="38.3" y="77.6">RESET</text>
<text x="33.9" y="80.1">JTAG_TCK</text>
<text x="33.9" y="83">JTAG_TMS</text>
<text x="77.3" y="144.2">GPIO5</text>
<text x="77.3" y="161.6">GPIO2</text>
<text x="77.3" y="178.9">GPIO0</text>
<text x="77.3" y="196.3">GPIO1</text>
</g>
<g font-size="2.6" fill="#004080">
<text x="78.2" y="47.5">DIO_0</text>
<text x="108.6" y="47.5">VDDS</text>
<text x="78.2" y="50.4">DIO_1</text>
<text x="78.2" y="53.3">DIO_2</text>
<text x="99.5" y="53.3">VDDS_DCDC</text>
<text x="107.1" y="50.4">VDDS2</text>
<text x="78.2" y="56.2">DIO_3</text>
<text x="78.2" y="59.1">DIO_4</text>
<text x="103.5" y="59.1">VDDR_RF</text>
<text x="108.4" y="56.2">VDDR</text>
<text x="78.2" y="62">DIO_5</text>
<text x="78.2" y="64.9">DIO_6</text>
<text x="102.4" y="64.9">DCDC_SW</text>
<text x="78.2" y="67.8">DIO_7</text>
<text x="78.2" y="70.7">DIO_8</text>
<text x="107.4" y="70.7">RX_TX</text>
<text x="78.2" y="73.6">DIO_9</text>
<text x="109" y="73.6">RF_N</text>
<text x="109.2" y="76.5">RF_P</text>
<text x="78.2" y="82.3">JTAG_TCKC</text>
<text x="78.2" y="79.4">RESET_N</text>
<text x="105.9" y="82.3">X24M_P</text>
<text x="78.2" y="85.2">JTAG_TMSC</text>
<text x="105.7" y="85.2">X24M_N</text>
<text x="78.2" y="91">DCOUPL</text>
<text x="104.6" y="93.9">X32K_Q1</text>
<text x="104.6" y="91">X32K_Q2</text>
<text x="78.2" y="96.8">VSS</text>
<text x="78.2" y="99.7">VSS</text>
<text x="78.2" y="102.6">VSS</text>
<text x="78.2" y="105.5">VSS</text>
<text x="78.2" y="108.3">VSS</text>
<text x="110" y="114.1">GND</text>
</g>
<text font-size="2.6" fill="#00f" x="157.6" y="101.7">GND</text>
<text font-size="2.5" x="173.8" y="196.3">Size</text>
<g font-size="2.1">
<text x="30.4" y="2.2">5</text>
<text x="85.4" y="2.2">4</text>
<text x="140.4" y="2.2">3</text>
<text x="195.4" y="2.2">2</text>
<text x="250.5" y="2.2">1</text>
<text x=".8" y="30.1">D</text>
<text x="278.7" y="30.1">D</text>
<text x=".8" y="80.8">C</text>
<text x="278.7" y="80.8">C</text>
<text x=".8" y="131.5">B</text>
<text x="278.7" y="131.5">B</text>
<text x=".8" y="182.2">A</text>
<text x="278.7" y="182.2">A</text>
<text x="30.4" y="207.8">5</text>
<text x="85.4" y="207.8">4</text>
<text x="140.4" y="207.8">3</text>
<text x="195.4" y="207.8">2</text>
<text x="250.5" y="207.8">1</text>
</g>
</svg>
